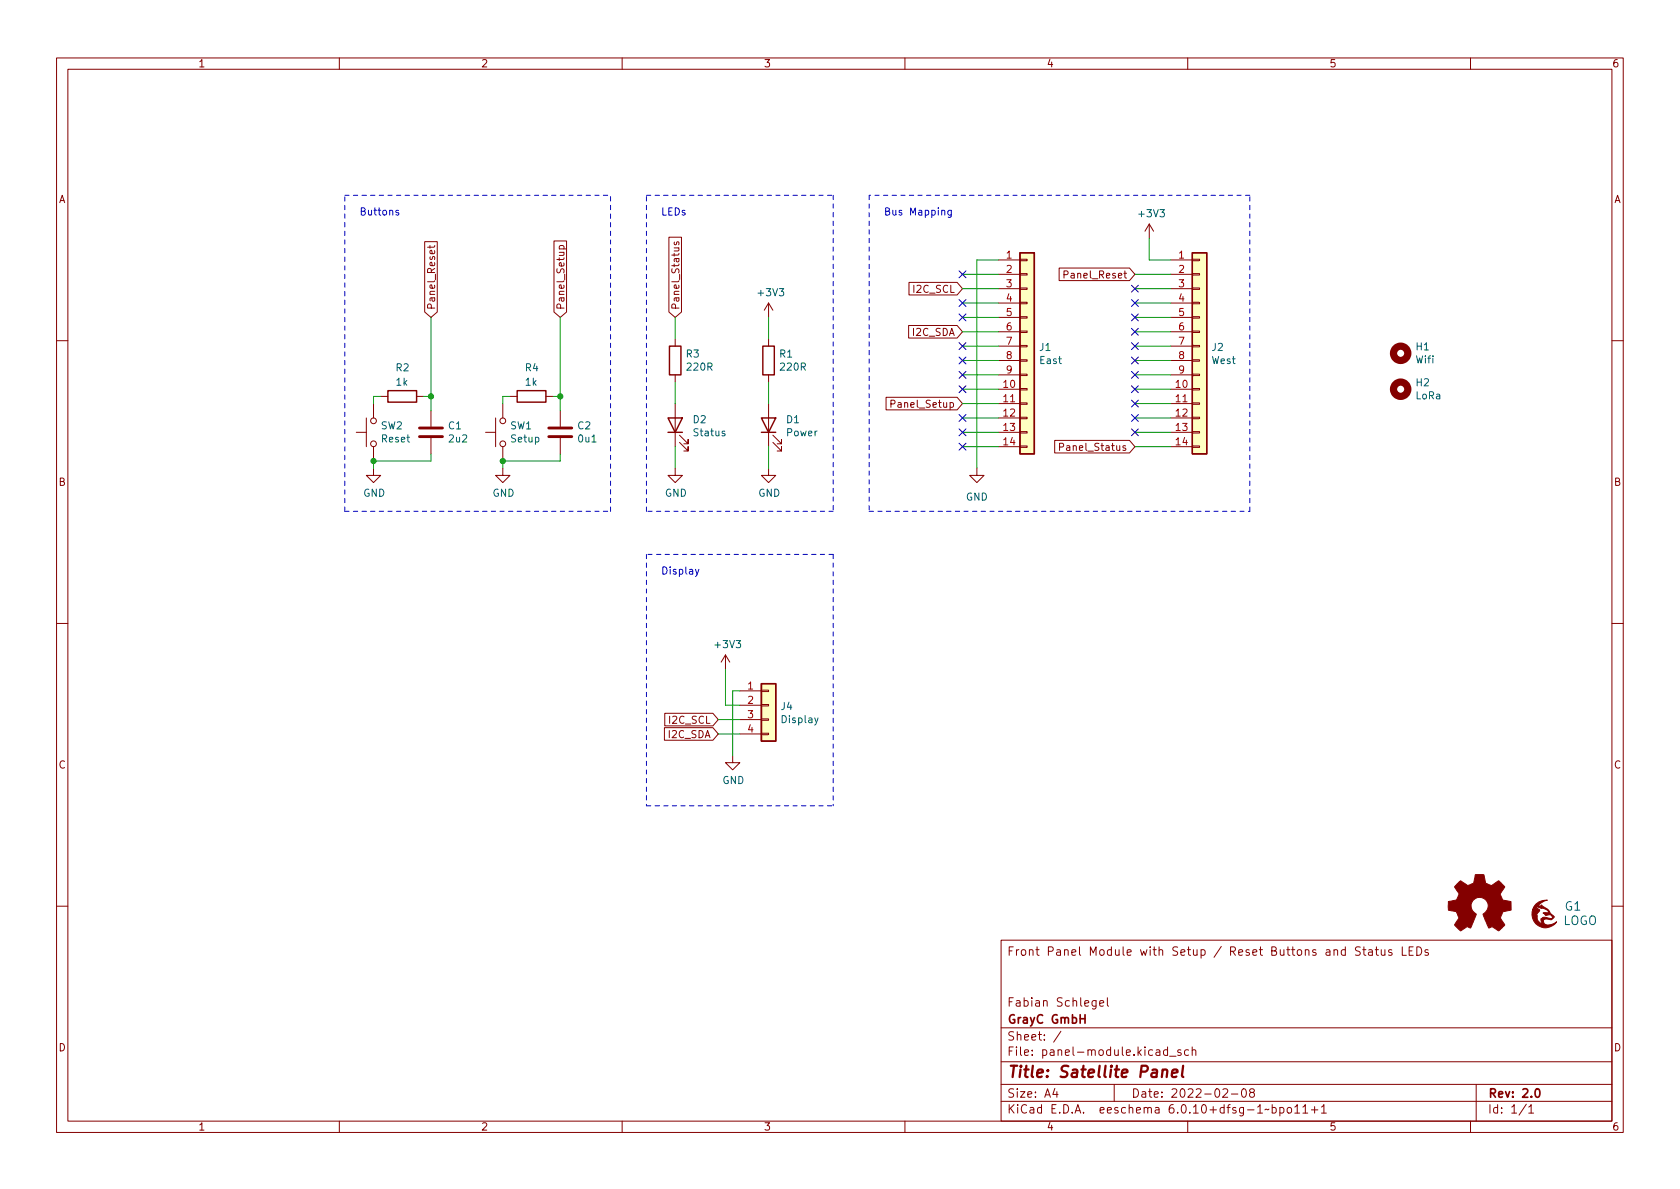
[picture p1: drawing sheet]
<svg xmlns="http://www.w3.org/2000/svg" width="297mm" height="210mm" viewBox="0 0 297 210" stroke-linecap="round" stroke-linejoin="round" font-family="sans-serif">
<g fill="none" stroke="#840000" stroke-width=".18">
<path d="M10 10.2h277v190.1h-277zM12 12.2h273v186.1h-273zM60 10.2v2M110 10.2v2M160 10.2v2M210 10.2v2M260 10.2v2M203.2 39.6l-.8 1.3M203.2 39.6v2.6M203.2 39.6l.8 1.3M75.1 42.7h2.2v12.5l-1.1 .9-1.1-.9zM76 43.4v.5"/>
<path d="M76.9 43.4l-.2 .3h-1.1M97.9 42.6h2.3v12.6l-1.1 .9-1.2-.9zM98.9 44h1.2M98.9 44v-.3l.2-.3 .6 .1v.5M118.3 41.9h2.2v13.3l-1.1 .9-1.1-.9zM119.3 42.8l-.1 .3 .2 .2 .2-.1 .1-.4h.3v.5M119.4 59.9v1.3M135.9 53.6v2.5M135.9 59.9v1.3M135.9 53.6l-.8 1.3M135.9 53.6l.8 1.3M160.7 57.6h8.5l1 1.1-1 1.1h-8.5z"/>
<path d="M160.7 49.9h8.5l1 1.1-1 1.2h-8.5zM176.5 46h3.8M176.5 48.5h3.8M176.5 51h3.8M176.5 53.6h3.8M176.5 56.1h3.8M176.5 58.7h3.8M180.3 58.5h1.3v.3h-1.3zM180.3 56h1.3v.3h-1.3zM180.3 53.5h1.3v.2h-1.3zM180.3 50.9h1.3v.3h-1.3zM180.3 48.4h1.3v.2h-1.3z"/>
<path d="M180.3 45.8h1.3v.3h-1.3zM187.3 47.4h12.4l1 1.1-1 1.1h-12.4zM188.1 48.6l.6-.1 .2-.2-.1-.3-.7-.1v1.3M207 46h3.8M207 48.5h3.8M207 51h3.8M207 53.6h3.8M207 56.1h3.8M207 58.7h3.8M210.8 58.5h1.3v.3h-1.3zM210.8 56h1.3v.3h-1.3zM210.8 53.5h1.3v.2h-1.3z"/>
<path d="M210.8 50.9h1.3v.3h-1.3zM210.8 48.4h1.3v.2h-1.3zM210.8 45.8h1.3v.3h-1.3zM10 60.2h2M63 76.4h1.8M64.8 73.9v5.1M66 71.4v2.5M66 79v2.5M67.3 70.1h1.3M73.7 70.1h1.2M76.2 72.6v2.8M76.2 77.5v2.8"/>
<path d="M85.9 76.4h1.7M87.6 73.9v5.1M88.9 71.4v2.5M88.9 79v2.5M90.2 70.1h1.2M96.5 70.1h1.3M99.1 72.6v2.8M99.1 77.5v2.8M119.4 66.3v1.3M119.4 71.4v7.6M120.1 78.2l1.6 1.6v-.8v.8h-.8M120.1 77l1.6 1.5v-.8v.8h-.8"/>
<path d="M135.9 66.3v1.3M135.9 71.4v7.6M136.7 78.2l1.5 1.6v-.8v.8h-.8M136.7 77l1.5 1.5v-.8v.8h-.8M156.7 70.3h12.5l1 1.1-1 1.1h-12.5zM157.5 71.4h.6l.2-.2-.1-.3-.7-.1v1.2M176.5 68.8h3.8M176.5 71.4h3.8M176.5 73.9h3.8M176.5 76.4h3.8M176.5 79h3.8M176.5 61.2h3.8"/>
<path d="M176.5 63.7h3.8M176.5 66.3h3.8M180.3 78.9h1.3v.2h-1.3zM180.3 76.3h1.3v.3h-1.3zM180.3 73.8h1.3v.2h-1.3zM180.3 71.2h1.3v.3h-1.3zM180.3 68.7h1.3v.3h-1.3zM180.3 66.2h1.3v.2h-1.3zM180.3 63.6h1.3v.3h-1.3zM180.3 61.1h1.3v.2h-1.3zM186.5 77.9h13.2l1 1.1-1 1.1h-13.2zM187.3 79h.6l.2-.2-.1-.3-.7-.1v1.3"/>
<path d="M207 68.8h3.8M207 71.4h3.8M207 73.9h3.8M207 76.4h3.8M207 79h3.8M207 61.2h3.8M207 63.7h3.8M207 66.3h3.8M210.8 78.9h1.3v.2h-1.3zM210.8 76.3h1.3v.3h-1.3zM210.8 73.8h1.3v.2h-1.3zM210.8 71.2h1.3v.3h-1.3z"/>
<path d="M210.8 68.7h1.3v.3h-1.3zM210.8 66.2h1.3v.2h-1.3zM210.8 63.6h1.3v.3h-1.3zM210.8 61.1h1.3v.2h-1.3zM285 60.2h2M66 82.8v1.3h1.3l-1.3 1.2-1.2-1.2h1.2M88.9 82.8v1.3h1.3l-1.3 1.2-1.3-1.2h1.3M119.4 82.8v1.3h1.2l-1.2 1.2-1.3-1.2h1.3M135.9 82.8v1.3h1.3l-1.3 1.2-1.3-1.2h1.3M172.7 82.8v1.3h1.3l-1.3 1.2-1.3-1.2h1.3M10 110.2h2M128.3 115.8l-.8 1.3"/>
<path d="M128.3 115.8v2.6M128.3 115.8l.7 1.3M285 110.2h2M117.5 128.7h8.5l1 1.1-1 1.1h-8.5zM117.5 126.1h8.5l1 1.1-1 1.2h-8.5zM129.5 133.6v1.3h1.3l-1.3 1.2-1.2-1.2h1.2M130.8 122.2h3.8M130.8 124.7h3.8M130.8 127.2h3.8M130.8 129.8h3.8M134.6 129.7h1.3v.2h-1.3zM134.6 127.1h1.3v.3h-1.3z"/>
<path d="M134.6 124.6h1.3v.2h-1.3zM134.6 122h1.3v.3h-1.3zM10 160.2h2M177 166.3h108v32h-108zM193.8 176.9v1.2l-.3 .3h-.4M193.8 177l-.4-.1-.3 .3v.4l.1 .3h.6M194.4 177.4l.7-.1v-.3l-.5-.1-.2 .2 .1 .8h.6M195.8 176.4v1.3l.2 .2M240.5 167.5l-.6-.1-.2 .2v.4l.7 .3 .1 .3-.3 .3h-.6M240.9 167.9h.6M241.1 167.4v1.3l.4 .2M242 168h.6v.9"/>
<path d="M242.6 168.3l-.5 .1a.29 .29 0 0 0-.2 .2 .29 .29 0 0 0 .2 .3h.5M243.1 167.9h.6M243.4 167.4v1.3l.3 .2M244.2 167.9l.1 1h.3l.3-.1M244.9 167.9v1M246.1 168l-.4-.1-.2 .2 .1 .3 .5 .1v.4h-.6M247.9 167.4v1.5h.7M249.1 168.1h.5M249.9 167.4h-.8v1.5h.8M250.5 167.4a.76 .76 0 0 1 .9 .8 .76 .76 0 0 1-.9 .7zM252.5 168l-.4-.1-.2 .2 .1 .3 .5 .1v.4h-.6M285 160.2h2"/>
<path d="M60 198.3v2M110 198.3v2M160 198.3v2M177 194.8h108M177 191.8h108M177 187.8h108M177 181.8h108M186.5 192.5l-.4 1h1M186.9 193v1M187.6 182.4l-1.3 1.9M197 191.8v3M206.4 185.7l-.4-.1-.3 .3v.4l.2 .3h.5"/>
<path d="M206.4 185.1v1.5M206.8 186.8h1.1M208.8 185.7l-.4-.1-.2 .2 .1 .3 .5 .1v.4h-.6M210 198.3v2M210.1 185.7l-.4-.1-.3 .3v.4l.2 .3h.5M210.8 185.8l.2-.2 .4 .1v.9M210.8 185.1v1.5M216.2 192.7l.6-.2 .2 .2 .1 .3-1 1h1M217.7 193.5h1.2M219.7 192.6l.2-.1a.81 .81 0 0 1 .5 .7 .81 .81 0 0 1-.3 .8h-.1a.81 .81 0 0 1-.6-.6 .81 .81 0 0 1 .3-.8zM221.2 193.2l-.3-.3 .1-.2 .2-.2 .4 .1 .2 .2-.1 .2-.6 .2-.2 .3 .1 .4 .2 .1h.4l.2-.3-.1-.4-.2-.1M224.4 196.1l-.3 .2-.2-.2-.3 .2"/>
<path d="M224.9 195.9l.5-.1 .2 .3v.4l-.1 .3h-.6M224.9 195.3v1.5M226.3 195.9l.4-.1 .3 .3v.4l-.1 .3h-.6M226.3 195.8v1.5M227.7 195.9l.4-.1 .3 .3v.4l-.3 .3h-.4l-.1-.3v-.4zM228.9 195.8l.5-.5v1.5M228.9 196.8h.9M230.4 195.8l.4-.5v1.5M230.4 196.8h.8M231.9 196.3h1.1M232.4 195.7v1.1M233.6 195.8l.5-.5v1.5"/>
<path d="M233.6 196.8h.9M260 198.3v2M261 191.8v6.5M269.9 195.3l-1.3 1.9M270.3 195.8l.4-.5v1.5M270.3 196.8h.9"/>
<circle cx="66" cy="78.5" r=".51"/>
<circle cx="66" cy="74.4" r=".51"/>
<circle cx="88.9" cy="78.5" r=".51"/>
<circle cx="88.9" cy="74.4" r=".51"/>
</g>
<path d="M191.8 179.4v1.5M191 180.1h.8M271.6 192.6l.2-.1a.82 .82 0 0 1 .6 .7 .82 .82 0 0 1-.3 .8h-.2a.81 .81 0 0 1-.6-.6 .81 .81 0 0 1 .3-.8z" fill="none" stroke="#840000" stroke-width=".3"/>
<path d="M205.6 189.3a.49 .49 0 0 1 .8 .1l-.1 1.1M205.6 189.1l-.2 1.4M207.2 189.8l1-.2-.1-.4-.5-.1-.3 .3-.1 1 .2 .1 .6-.1M209.2 188.5l-.2 1.7 .2 .3" fill="none" stroke="#840000" stroke-width=".4"/>
<path d="M180.3 44.7h2.6v35.6h-2.6zM210.8 44.7h2.6v35.6h-2.6zM68.6 69.1h5.1v2h-5.1zM91.4 69.1h5.1v2h-5.1zM118.1 73.9h2.5l-1.2 2.5zM118.1 76.4h2.5M118.4 61.2h2v5.1h-2zM134.6 73.9h2.6l-1.3 2.5zM134.6 76.4h2.6M134.9 61.2h2v5.1h-2zM134.6 120.9h2.6v10.2h-2.6z" fill="none" stroke="#840000" stroke-width=".25"/>
<g fill="#ffffc2" stroke="#ffffc2" stroke-width=".18">
<path d="M180.3 44.7h2.6v35.6h-2.6z"/>
<path d="M210.8 44.7h2.6v35.6h-2.6z"/>
<path d="M134.6 120.9h2.6v10.2h-2.6z"/>
</g>
<g fill="none" stroke="#840000" stroke-width="1.3">
<circle cx="247.6" cy="62.5" r="1.27"/>
<circle cx="247.6" cy="68.8" r="1.27"/>
</g>
<g fill="#840000" stroke="#840000" stroke-width=".18">
<path d="M271.6 159.9a2.76 2.76 0 0 1 2-.7l-1.2 .5-.4 .4 .4 .1 .2-.2 .6 .5a1.65 1.65 0 0 1 .9 1l.7 .6a.73 .73 0 0 1-1 .5l-.6-.1-.3 .2a.67 .67 0 0 0 .2 .7 .67 .67 0 0 0 .7 .2 2.1 2.1 0 0 0 1.4-.6 2.37 2.37 0 0 1-3.1 .8 2.37 2.37 0 0 1-1.1-3h.9h-.9l.2-.4h.4l.1 .2 .5 .2a.68 .68 0 0 1-.4 .8v.2a1.25 1.25 0 0 0 .9 1.5l-.1-.1a.56 .56 0 0 1-.2-.6 .56 .56 0 0 1 .6-.4l1.4 .2 .1-.2-.2-.4-.3-.1-.7 .2-.2-.3h.3h-.3l-.3-.1 1-.2a1.38 1.38 0 0 0-1.4-.7l-.7-.2h-.5z"/>
<path d="M257.7 156.3l.6-.6 .8 .6a.62 .62 0 0 0 1 0h.2a1.62 1.62 0 0 0 .5-1.4l.1-.2h1.5l.1 .7a.74 .74 0 0 0 .7 1l.5 .2 1.3-.9 1 1.1-.4 .7a.75 .75 0 0 0-.1 1.2l.2 .5 1.5 .2v1.5l-1.4 .3-.1 .1a1.23 1.23 0 0 0-.3 1.2l.7 1-.1 .2-1 .9-.8-.5a.54 .54 0 0 0-.9 0l-1.1-2.4a2.33 2.33 0 0 0 .9-1.9 1.54 1.54 0 0 0-2.5-.7 1.54 1.54 0 0 0 .4 2.6l-1 2.4a.69 .69 0 0 0-1.1 .1l-.7 .4-1-1.1 .8-1.1-.3-.6a.71 .71 0 0 0-.9-.7l-.7-.2v-1.5h.4a1.11 1.11 0 0 0 1.3-.8 .72 .72 0 0 0-.2-1.2l-.4-.6z"/>
</g>
<path d="M74.2 77.2h4M74.2 75.7h4M97 77.2h4.1M97 75.7h4.1" fill="none" stroke="#840000" stroke-width=".51"/>
<path d="M70.5 37.2h-.3l-.2 .2v.1l.5 .2v.3h-.5M168.2 37.2v1l-.2 .3-.3-.1M168.2 37.2h-.4l-.2 .2 .1 .6h.5M123 100.7l.3 .8M123.6 100.7l-.5 1.1-.1 .2" fill="none" stroke="#0000c2" stroke-width=".18"/>
<g fill="none" stroke="#0000c2" stroke-width=".18" stroke-dasharray=".8 .8">
<path d="M61 34.5h46.9M114.3 34.5h33M147.3 34.5v55.9M153.7 34.5v55.9M221 34.5h-67.3M61 90.4h46.9M61 90.4v-55.9M107.9 90.4v-55.9M114.3 98v44.5M114.3 90.4v-55.9M147.3 98h-33M147.3 98v44.5"/>
<path d="M147.3 90.4h-33M153.7 90.4h67.3M221 90.4v-55.9M114.3 142.5h33"/>
</g>
<g fill="none" stroke="#009600" stroke-width=".18">
<path d="M76.2 56.1v16.5M99.1 56.1v16.5M119.4 56.1v3.8M135.9 56.1v3.8M170.2 58.7h6.3M170.2 56.1h6.3M170.2 51h6.3M170.2 48.5h6.3M170.2 53.6h6.3M176.5 46h-3.8v36.8M200.7 58.7h6.3M200.7 56.1h6.3"/>
<path d="M200.7 51h6.3M200.7 48.5h6.3M200.7 53.6h6.3M203.2 42.2v3.8h3.8M67.3 70.1h-1.3v1.3M74.9 70.1h1.3M90.2 70.1h-1.3v1.3M97.8 70.1h1.3M119.4 67.6v3.8M119.4 79v3.8M135.9 67.6v3.8M135.9 79v3.8"/>
<path d="M170.2 68.8h6.3M170.2 63.7h6.3M170.2 61.2h6.3M170.2 76.4h6.3M170.2 71.4h6.3M170.2 66.3h6.3M170.2 79h6.3M170.2 73.9h6.3M200.7 68.8h6.3M200.7 63.7h6.3M200.7 61.2h6.3M200.7 76.4h6.3"/>
<path d="M200.7 71.4h6.3M200.7 66.3h6.3M200.7 79h6.3M200.7 73.9h6.3M76.2 80.3v1.2h-10.2v1.3M99.1 80.3v1.2h-10.2v1.3M128.3 118.4v6.3h2.5M127 129.8h3.8M127 127.2h3.8M130.8 122.2h-1.3v11.4"/>
</g>
<g fill="none" stroke="#000084" stroke-width=".18">
<path d="M169.6 47.9l1.2 1.2M169.6 53l1.2 1.2M169.6 55.5l1.2 1.2M170.8 47.9l-1.2 1.2M170.8 53l-1.2 1.2M170.8 55.5l-1.2 1.2M200.1 50.4l1.2 1.3M200.1 53l1.2 1.2M200.1 55.5l1.2 1.2M200.1 58.1l1.2 1.2M201.3 50.4l-1.2 1.3M201.3 53l-1.2 1.2"/>
<path d="M201.3 55.5l-1.2 1.2M201.3 58.1l-1.2 1.2M169.6 73.3l1.2 1.2M169.6 75.8l1.2 1.3M169.6 60.6l1.2 1.2M169.6 63.1l1.2 1.3M169.6 68.2l1.2 1.2M169.6 65.7l1.2 1.2M169.6 78.4l1.2 1.2M170.8 73.3l-1.2 1.2M170.8 75.8l-1.2 1.3M170.8 60.6l-1.2 1.2"/>
<path d="M170.8 63.1l-1.2 1.3M170.8 68.2l-1.2 1.2M170.8 65.7l-1.2 1.2M170.8 78.4l-1.2 1.2M200.1 73.3l1.2 1.2M200.1 75.8l1.2 1.3M200.1 70.8l1.2 1.2M200.1 65.7l1.2 1.2M200.1 68.2l1.2 1.2M200.1 63.1l1.2 1.3M200.1 60.6l1.2 1.2M201.3 73.3l-1.2 1.2"/>
<path d="M201.3 75.8l-1.2 1.3M201.3 70.8l-1.2 1.2M201.3 65.7l-1.2 1.2M201.3 68.2l-1.2 1.2M201.3 63.1l-1.2 1.3M201.3 60.6l-1.2 1.2"/>
</g>
<g fill="#009600" stroke="#009600" stroke-width=".18">
<circle cx="88.9" cy="81.5" r=".46"/>
<circle cx="99.1" cy="70.1" r=".46"/>
<circle cx="66" cy="81.5" r=".46"/>
<circle cx="76.2" cy="70.1" r=".46"/>
</g>
<text font-size="2.8" fill="#840000" x="178" y="190.6">Title: Satellite Panel</text>
<g font-size="2.1" fill="#006464">
<text x="276.7" y="161">G1</text>
<text x="276.3" y="163.6">LOGO</text>
</g>
<g font-size="2.1" fill="#840000">
<text x="178" y="169">Front Panel Module with Setup / Reset Buttons and Status LEDs</text>
<text x="178" y="178">Fabian Schlegel</text>
<text x="178" y="184">Sheet: /</text>
<text x="178" y="181">GrayC GmbH</text>
<text x="178" y="186.7">File: panel-module.kicad_sch</text>
<text x="178" y="196.9">KiCad E.D.A. eeschema 6.0.10+dfsg-1~bpo11+1</text>
<text x="178" y="194.1">Size: A4</text>
<text x="200" y="194.1">Date: 2022-02-08</text>
<text x="263" y="194.1">Rev: 2.0</text>
<text x="263" y="196.9">Id: 1/1</text>
</g>
<g font-size="1.8" fill="#840000">
<text x="35" y="11.9">1</text>
<text x="85" y="11.9">2</text>
<text x="135" y="11.9">3</text>
<text x="185" y="11.9">4</text>
<text x="235" y="11.9">5</text>
<text x="285" y="11.9">6</text>
<text x="10.3" y="35.9">A</text>
<text x="285.3" y="35.9">A</text>
<text x="161.6" y="51.8">I2C_SCL</text>
<text x="188.9" y="49.2">Panel_Reset</text>
<text x="76.9" y="54.9" transform="rotate(-90 76.9 54.9)">Panel_Reset</text>
<text x="99.8" y="54.9" transform="rotate(-90 99.8 54.9)">Panel_Setup</text>
<text x="120.1" y="54.9" transform="rotate(-90 120.1 54.9)">Panel_Status</text>
<text x="161.4" y="59.4">I2C_SDA</text>
<text x="158.3" y="72.1">Panel_Setup</text>
<text x="188.3" y="79.7">Panel_Status</text>
<text x="10.3" y="85.9">B</text>
<text x="285.3" y="85.9">B</text>
<text x="118.3" y="130.5">I2C_SDA</text>
<text x="118.5" y="128">I2C_SCL</text>
<text x="10.3" y="135.9">C</text>
<text x="285.3" y="135.9">C</text>
<text x="10.3" y="185.9">D</text>
<text x="285.3" y="185.9">D</text>
<text x="35" y="199.9">1</text>
<text x="85" y="199.9">2</text>
<text x="135" y="199.9">3</text>
<text x="185" y="199.9">4</text>
<text x="235" y="199.9">5</text>
<text x="285" y="199.9">6</text>
</g>
<g font-size="1.8" fill="#0000c2">
<text x="63.5" y="38.1">Buttons</text>
<text x="116.8" y="38.1">LEDs</text>
<text x="156.2" y="38.1">Bus Mapping</text>
<text x="116.8" y="101.6">Display</text>
</g>
<g font-size="1.8" fill="#006464">
<text x="201.5" y="38.4">+3V3</text>
<text x="134.2" y="52.4">+3V3</text>
<text x="70" y="65.7">R2</text>
<text x="92.9" y="65.7">R4</text>
<text x="121.3" y="63.2">R3</text>
<text x="121.6" y="65.5">220R</text>
<text x="137.9" y="63.2">R1</text>
<text x="138.1" y="65.5">220R</text>
<text x="183.8" y="62">J1</text>
<text x="183.9" y="64.4">East</text>
<text x="214.2" y="64.4">West</text>
<text x="214.3" y="62">J2</text>
<text x="250.3" y="64.3">Wifi</text>
<text x="250.4" y="61.9">H1</text>
<text x="70.1" y="68.2">1k</text>
<text x="92.9" y="68.2">1k</text>
<text x="250.4" y="70.6">LoRa</text>
<text x="250.4" y="68.3">H2</text>
<text x="67.4" y="75.9">SW2</text>
<text x="79.3" y="75.9">C1</text>
<text x="90.2" y="75.9">SW1</text>
<text x="102.2" y="75.9">C2</text>
<text x="122.6" y="74.8">D2</text>
<text x="122.7" y="77.1">Status</text>
<text x="139.1" y="74.8">D1</text>
<text x="139.1" y="77.1">Power</text>
<text x="67.5" y="78.2">Reset</text>
<text x="79.5" y="78.2">2u2</text>
<text x="90.4" y="78.2">Setup</text>
<text x="102.3" y="78.2">0u1</text>
<text x="64.2" y="87.8">GND</text>
<text x="87.1" y="87.8">GND</text>
<text x="117.5" y="87.8">GND</text>
<text x="134.1" y="87.8">GND</text>
<text x="170.8" y="88.5">GND</text>
<text x="126.6" y="114.6">+3V3</text>
<text x="138.1" y="125.5">J4</text>
<text x="138.3" y="127.9">Display</text>
<text x="127.7" y="138.6">GND</text>
</g>
<g font-size="1.8" fill="#a90000">
<text x="177.9" y="45.7">1</text>
<text x="208.4" y="45.7">1</text>
<text x="177.9" y="48.3">2</text>
<text x="177.9" y="50.8">3</text>
<text x="177.9" y="53.3">4</text>
<text x="208.4" y="48.3">2</text>
<text x="208.4" y="50.8">3</text>
<text x="208.4" y="53.3">4</text>
<text x="177.9" y="55.9">5</text>
<text x="177.9" y="58.4">6</text>
<text x="208.4" y="55.9">5</text>
<text x="208.4" y="58.4">6</text>
<text x="177.9" y="61">7</text>
<text x="177.9" y="63.5">8</text>
<text x="208.4" y="61">7</text>
<text x="208.4" y="63.5">8</text>
<text x="177.5" y="68.6">10</text>
<text x="177.5" y="71.1">11</text>
<text x="177.9" y="66">9</text>
<text x="207.9" y="68.6">10</text>
<text x="207.9" y="71.1">11</text>
<text x="208.4" y="66">9</text>
<text x="177.5" y="73.7">12</text>
<text x="177.5" y="76.2">13</text>
<text x="207.9" y="73.7">12</text>
<text x="207.9" y="76.2">13</text>
<text x="177.5" y="78.7">14</text>
<text x="207.9" y="78.7">14</text>
<text x="132.2" y="121.9">1</text>
<text x="132.2" y="124.5">2</text>
<text x="132.2" y="127">3</text>
<text x="132.2" y="129.5">4</text>
</g>
</svg>
